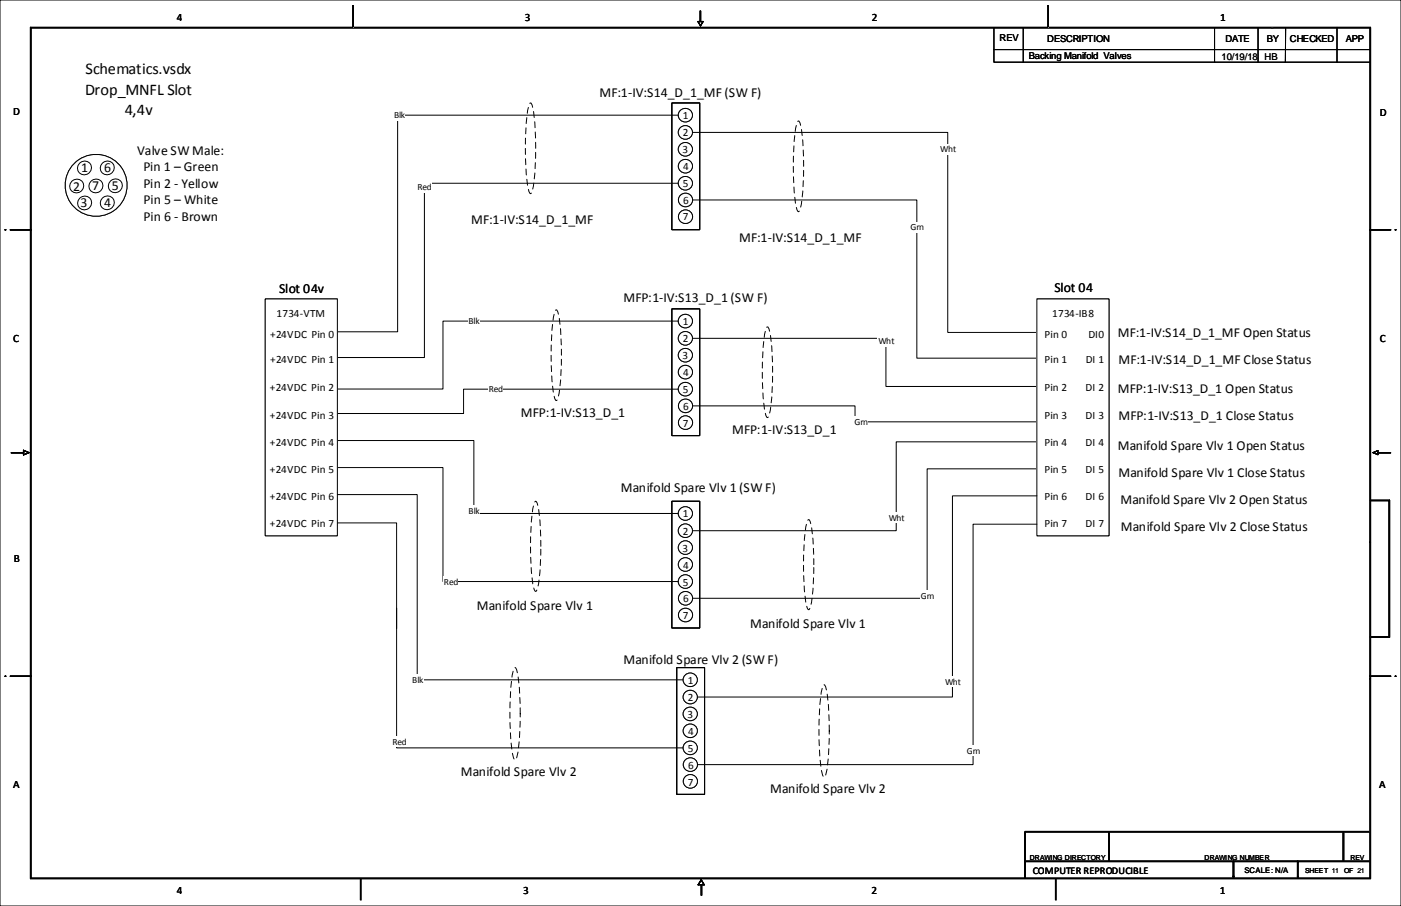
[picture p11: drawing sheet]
<svg xmlns="http://www.w3.org/2000/svg" width="432mm" height="279mm" viewBox="0 0 432 279" stroke-linecap="round" stroke-linejoin="round" font-family="sans-serif">
<path d="M0 0h431.8v279.4h-431.8zM207.1 154.6h8.6v39.1h-8.6z" fill="none" stroke="#000" stroke-width=".31"/>
<circle cx="211.3" cy="163.7" r="2.14" fill="#fff"/>
<circle cx="211.3" cy="163.7" r="2.14" fill="none" stroke="#000" stroke-width=".31"/>
<circle cx="211.3" cy="189.7" r="2.13" fill="#fff"/>
<circle cx="211.3" cy="189.7" r="2.13" fill="none" stroke="#000" stroke-width=".31"/>
<circle cx="211.3" cy="158.4" r="2.14" fill="#fff"/>
<circle cx="211.3" cy="158.4" r="2.14" fill="none" stroke="#000" stroke-width=".31"/>
<circle cx="211.3" cy="184.5" r="2.13" fill="#fff"/>
<circle cx="211.3" cy="184.5" r="2.13" fill="none" stroke="#000" stroke-width=".31"/>
<circle cx="211.3" cy="168.9" r="2.14" fill="#fff"/>
<circle cx="211.3" cy="168.9" r="2.14" fill="none" stroke="#000" stroke-width=".31"/>
<circle cx="211.3" cy="174.1" r="2.13" fill="#fff"/>
<circle cx="211.3" cy="174.1" r="2.13" fill="none" stroke="#000" stroke-width=".31"/>
<circle cx="211.3" cy="179.3" r="2.14" fill="#fff"/>
<g fill="none" stroke="#000" stroke-width=".31">
<path d="M207.1 154.6h8.6v39.1h-8.6z"/>
<circle cx="211.3" cy="179.3" r="2.14"/>
</g>
<circle cx="211.3" cy="163.7" r="2.14" fill="#fff"/>
<circle cx="211.3" cy="163.7" r="2.14" fill="none" stroke="#000" stroke-width=".31"/>
<circle cx="211.3" cy="189.7" r="2.13" fill="#fff"/>
<circle cx="211.3" cy="189.7" r="2.13" fill="none" stroke="#000" stroke-width=".31"/>
<circle cx="211.3" cy="158.4" r="2.14" fill="#fff"/>
<circle cx="211.3" cy="158.4" r="2.14" fill="none" stroke="#000" stroke-width=".31"/>
<circle cx="211.3" cy="184.5" r="2.13" fill="#fff"/>
<circle cx="211.3" cy="184.5" r="2.13" fill="none" stroke="#000" stroke-width=".31"/>
<circle cx="211.3" cy="168.9" r="2.14" fill="#fff"/>
<circle cx="211.3" cy="168.9" r="2.14" fill="none" stroke="#000" stroke-width=".31"/>
<circle cx="211.3" cy="174.1" r="2.13" fill="#fff"/>
<circle cx="211.3" cy="174.1" r="2.13" fill="none" stroke="#000" stroke-width=".31"/>
<circle cx="211.3" cy="179.3" r="2.14" fill="#fff"/>
<g fill="none" stroke="#000" stroke-width=".31">
<path d="M104 135.9h42v22.5h63.1"/>
<circle cx="211.3" cy="179.3" r="2.14"/>
</g>
<path d="M144.3 155.9h3.5v3.4h-3.5z" fill-rule="evenodd" fill="#fff"/>
<path d="M319.6 136.3h-43.4v27.4h-62.8" fill="none" stroke="#000" stroke-width=".31"/>
<path d="M273.8 158h4.9v3.4h-4.9z" fill-rule="evenodd" fill="#fff"/>
<path d="M319.6 144.6h-33.8v39.9h-72.3" fill="none" stroke="#000" stroke-width=".31"/>
<path d="M283.6 182.1h4.3v3.4h-4.3z" fill-rule="evenodd" fill="#fff"/>
<path d="M104 144.2h32.5v35.1h72.6" fill="none" stroke="#000" stroke-width=".31"/>
<path d="M136.7 177.7h4.4v3.3h-4.4z" fill-rule="evenodd" fill="#fff"/>
<path d="M207.1 95.2h8.6v39.1h-8.6z" fill="none" stroke="#000" stroke-width=".31"/>
<circle cx="211.3" cy="104.3" r="2.14" fill="#fff"/>
<circle cx="211.3" cy="104.3" r="2.14" fill="none" stroke="#000" stroke-width=".31"/>
<circle cx="211.3" cy="130.3" r="2.13" fill="#fff"/>
<circle cx="211.3" cy="130.3" r="2.13" fill="none" stroke="#000" stroke-width=".31"/>
<circle cx="211.3" cy="99" r="2.14" fill="#fff"/>
<circle cx="211.3" cy="99" r="2.14" fill="none" stroke="#000" stroke-width=".31"/>
<circle cx="211.3" cy="125.2" r="2.13" fill="#fff"/>
<circle cx="211.3" cy="125.2" r="2.13" fill="none" stroke="#000" stroke-width=".31"/>
<circle cx="211.3" cy="109.5" r="2.14" fill="#fff"/>
<circle cx="211.3" cy="109.5" r="2.14" fill="none" stroke="#000" stroke-width=".31"/>
<circle cx="211.3" cy="114.8" r="2.14" fill="#fff"/>
<circle cx="211.3" cy="114.8" r="2.14" fill="none" stroke="#000" stroke-width=".31"/>
<circle cx="211.3" cy="120" r="2.14" fill="#fff"/>
<g fill="none" stroke="#000" stroke-width=".31">
<path d="M207.1 95.2h8.6v39.1h-8.6z"/>
<circle cx="211.3" cy="120" r="2.14"/>
</g>
<circle cx="211.3" cy="104.3" r="2.14" fill="#fff"/>
<circle cx="211.3" cy="104.3" r="2.14" fill="none" stroke="#000" stroke-width=".31"/>
<circle cx="211.3" cy="130.3" r="2.13" fill="#fff"/>
<circle cx="211.3" cy="130.3" r="2.13" fill="none" stroke="#000" stroke-width=".31"/>
<circle cx="211.3" cy="99" r="2.14" fill="#fff"/>
<circle cx="211.3" cy="99" r="2.14" fill="none" stroke="#000" stroke-width=".31"/>
<circle cx="211.3" cy="125.2" r="2.13" fill="#fff"/>
<circle cx="211.3" cy="125.2" r="2.13" fill="none" stroke="#000" stroke-width=".31"/>
<circle cx="211.3" cy="109.5" r="2.14" fill="#fff"/>
<circle cx="211.3" cy="109.5" r="2.14" fill="none" stroke="#000" stroke-width=".31"/>
<circle cx="211.3" cy="114.8" r="2.14" fill="#fff"/>
<circle cx="211.3" cy="114.8" r="2.14" fill="none" stroke="#000" stroke-width=".31"/>
<circle cx="211.3" cy="120" r="2.14" fill="#fff"/>
<g fill="none" stroke="#000" stroke-width=".31">
<path d="M209.1 99h-72.6v21h-32.5"/>
<circle cx="211.3" cy="120" r="2.14"/>
</g>
<path d="M144.3 97.3h3.5v3.4h-3.5z" fill-rule="evenodd" fill="#fff"/>
<path d="M213.4 104.3h59.6v14.9h46.6" fill="none" stroke="#000" stroke-width=".31"/>
<path d="M270.6 103.5h4.9v3.4h-4.9z" fill-rule="evenodd" fill="#fff"/>
<path d="M213.5 125.2h50v4.9h56.1v-2.6" fill="none" stroke="#000" stroke-width=".31"/>
<path d="M263.2 128.4h4.3v3.4h-4.3z" fill-rule="evenodd" fill="#fff"/>
<path d="M209.1 120h-66.2v7.5h-38.9" fill="none" stroke="#000" stroke-width=".31"/>
<path d="M150.6 118.3h4.4v3.4h-4.4z" fill-rule="evenodd" fill="#fff"/>
<path d="M207.1 31.8h8.6v39h-8.6z" fill="none" stroke="#000" stroke-width=".31"/>
<circle cx="211.3" cy="40.8" r="2.14" fill="#fff"/>
<circle cx="211.3" cy="40.8" r="2.14" fill="none" stroke="#000" stroke-width=".31"/>
<circle cx="211.3" cy="66.8" r="2.13" fill="#fff"/>
<circle cx="211.3" cy="66.8" r="2.13" fill="none" stroke="#000" stroke-width=".31"/>
<circle cx="211.3" cy="35.5" r="2.14" fill="#fff"/>
<circle cx="211.3" cy="35.5" r="2.14" fill="none" stroke="#000" stroke-width=".31"/>
<circle cx="211.3" cy="61.7" r="2.13" fill="#fff"/>
<circle cx="211.3" cy="61.7" r="2.13" fill="none" stroke="#000" stroke-width=".31"/>
<circle cx="211.3" cy="46" r="2.14" fill="#fff"/>
<circle cx="211.3" cy="46" r="2.14" fill="none" stroke="#000" stroke-width=".31"/>
<circle cx="211.3" cy="51.3" r="2.14" fill="#fff"/>
<circle cx="211.3" cy="51.3" r="2.14" fill="none" stroke="#000" stroke-width=".31"/>
<circle cx="211.3" cy="56.5" r="2.14" fill="#fff"/>
<g fill="none" stroke="#000" stroke-width=".31">
<path d="M207.1 31.8h8.6v39h-8.6z"/>
<circle cx="211.3" cy="56.5" r="2.14"/>
</g>
<circle cx="211.3" cy="40.8" r="2.14" fill="#fff"/>
<circle cx="211.3" cy="40.8" r="2.14" fill="none" stroke="#000" stroke-width=".31"/>
<circle cx="211.3" cy="66.8" r="2.13" fill="#fff"/>
<circle cx="211.3" cy="66.8" r="2.13" fill="none" stroke="#000" stroke-width=".31"/>
<circle cx="211.3" cy="35.5" r="2.14" fill="#fff"/>
<circle cx="211.3" cy="35.5" r="2.14" fill="none" stroke="#000" stroke-width=".31"/>
<circle cx="211.3" cy="61.7" r="2.13" fill="#fff"/>
<circle cx="211.3" cy="61.7" r="2.13" fill="none" stroke="#000" stroke-width=".31"/>
<circle cx="211.3" cy="46" r="2.14" fill="#fff"/>
<circle cx="211.3" cy="46" r="2.14" fill="none" stroke="#000" stroke-width=".31"/>
<circle cx="211.3" cy="51.3" r="2.14" fill="#fff"/>
<circle cx="211.3" cy="51.3" r="2.14" fill="none" stroke="#000" stroke-width=".31"/>
<circle cx="211.3" cy="56.5" r="2.14" fill="#fff"/>
<g fill="none" stroke="#000" stroke-width=".31">
<path d="M209.1 35.5h-86.5v66.8h-18.6"/>
<circle cx="211.3" cy="56.5" r="2.14"/>
</g>
<path d="M121.4 33.8h3.4v3.4h-3.4z" fill-rule="evenodd" fill="#fff"/>
<path d="M213.4 40.8h78.7v61.7h27.5" fill="none" stroke="#000" stroke-width=".31"/>
<path d="M289.6 44.4h5v3.4h-5z" fill-rule="evenodd" fill="#fff"/>
<path d="M213.5 61.7h69.1v48.8h37" fill="none" stroke="#000" stroke-width=".31"/>
<path d="M280.5 68.3h4.2v3.4h-4.2z" fill-rule="evenodd" fill="#fff"/>
<path d="M209.1 56.5h-78.3v53.8h-26.8" fill="none" stroke="#000" stroke-width=".31"/>
<g fill="#fff">
<path d="M128.6 56h4.4v3.4h-4.4z" fill-rule="evenodd"/>
<path d="M81.8 92.2h22.2v73h-22.2z" fill-rule="evenodd"/>
</g>
<path d="M81.8 92.2h22.2v73h-22.2z" fill="none" stroke="#000" stroke-width=".31"/>
<path d="M81.8 92.2h22.2v73h-22.2z" fill-rule="evenodd" fill="#fff"/>
<path d="M81.8 92.2h22.2v73h-22.2z" fill="none" stroke="#000" stroke-width=".31"/>
<path d="M319.6 92.2h22.2v73h-22.2z" fill-rule="evenodd" fill="#fff"/>
<path d="M319.6 92.2h22.2v73h-22.2z" fill="none" stroke="#000" stroke-width=".31"/>
<path d="M319.6 92.2h22.2v73h-22.2z" fill-rule="evenodd" fill="#fff"/>
<path d="M319.6 92.2h22.2v73h-22.2zM208.6 205.9h8.6v39.1h-8.6z" fill="none" stroke="#000" stroke-width=".31"/>
<circle cx="212.8" cy="215" r="2.14" fill="#fff"/>
<circle cx="212.8" cy="215" r="2.14" fill="none" stroke="#000" stroke-width=".31"/>
<circle cx="212.8" cy="241" r="2.13" fill="#fff"/>
<circle cx="212.8" cy="241" r="2.13" fill="none" stroke="#000" stroke-width=".31"/>
<circle cx="212.8" cy="209.6" r="2.14" fill="#fff"/>
<circle cx="212.8" cy="209.6" r="2.14" fill="none" stroke="#000" stroke-width=".31"/>
<circle cx="212.8" cy="235.8" r="2.13" fill="#fff"/>
<circle cx="212.8" cy="235.8" r="2.13" fill="none" stroke="#000" stroke-width=".31"/>
<circle cx="212.8" cy="220.2" r="2.14" fill="#fff"/>
<circle cx="212.8" cy="220.2" r="2.14" fill="none" stroke="#000" stroke-width=".31"/>
<circle cx="212.8" cy="225.4" r="2.13" fill="#fff"/>
<circle cx="212.8" cy="225.4" r="2.13" fill="none" stroke="#000" stroke-width=".31"/>
<circle cx="212.8" cy="230.6" r="2.14" fill="#fff"/>
<g fill="none" stroke="#000" stroke-width=".31">
<path d="M208.6 205.9h8.6v39.1h-8.6z"/>
<circle cx="212.8" cy="230.6" r="2.14"/>
</g>
<circle cx="212.8" cy="215" r="2.14" fill="#fff"/>
<circle cx="212.8" cy="215" r="2.14" fill="none" stroke="#000" stroke-width=".31"/>
<circle cx="212.8" cy="241" r="2.13" fill="#fff"/>
<circle cx="212.8" cy="241" r="2.13" fill="none" stroke="#000" stroke-width=".31"/>
<circle cx="212.8" cy="209.6" r="2.14" fill="#fff"/>
<circle cx="212.8" cy="209.6" r="2.14" fill="none" stroke="#000" stroke-width=".31"/>
<circle cx="212.8" cy="235.8" r="2.13" fill="#fff"/>
<circle cx="212.8" cy="235.8" r="2.13" fill="none" stroke="#000" stroke-width=".31"/>
<circle cx="212.8" cy="220.2" r="2.14" fill="#fff"/>
<circle cx="212.8" cy="220.2" r="2.14" fill="none" stroke="#000" stroke-width=".31"/>
<circle cx="212.8" cy="225.4" r="2.13" fill="#fff"/>
<circle cx="212.8" cy="225.4" r="2.13" fill="none" stroke="#000" stroke-width=".31"/>
<circle cx="212.8" cy="230.6" r="2.14" fill="#fff"/>
<g fill="none" stroke="#000" stroke-width=".31">
<path d="M319.6 152.9h-26v62.1h-78.7"/>
<circle cx="212.8" cy="230.6" r="2.14"/>
</g>
<path d="M291.1 208.6h4.9v3.3h-4.9z" fill-rule="evenodd" fill="#fff"/>
<path d="M319.6 161.7h-19.7v74.1h-84.9" fill="none" stroke="#000" stroke-width=".31"/>
<path d="M297.8 229.7h4.2v3.4h-4.2z" fill-rule="evenodd" fill="#fff"/>
<path d="M104 152.5h24.6v57.1h82" fill="none" stroke="#000" stroke-width=".31"/>
<path d="M127 208h3.4v3.3h-3.4z" fill-rule="evenodd" fill="#fff"/>
<path d="M104 161.3h18.2v32.6M122.2 187.5v43.1h88.4" fill="none" stroke="#000" stroke-width=".31"/>
<g fill="#fff">
<path d="M120.9 227.1h4.4v3.4h-4.4z" fill-rule="evenodd"/>
<circle cx="29.6" cy="57.1" r="9.5"/>
</g>
<circle cx="29.6" cy="57.1" r="9.5" fill="none" stroke="#000" stroke-width=".31"/>
<circle cx="26" cy="51.8" r="2.14" fill="#fff"/>
<circle cx="26" cy="51.8" r="2.14" fill="none" stroke="#000" stroke-width=".31"/>
<circle cx="23.6" cy="57.4" r="2.14" fill="#fff"/>
<circle cx="23.6" cy="57.4" r="2.14" fill="none" stroke="#000" stroke-width=".31"/>
<circle cx="26" cy="62.6" r="2.14" fill="#fff"/>
<circle cx="26" cy="62.6" r="2.14" fill="none" stroke="#000" stroke-width=".31"/>
<circle cx="33.1" cy="62.5" r="2.14" fill="#fff"/>
<circle cx="33.1" cy="62.5" r="2.14" fill="none" stroke="#000" stroke-width=".31"/>
<circle cx="35.6" cy="57.3" r="2.13" fill="#fff"/>
<circle cx="35.6" cy="57.3" r="2.13" fill="none" stroke="#000" stroke-width=".31"/>
<circle cx="33.1" cy="51.8" r="2.14" fill="#fff"/>
<circle cx="33.1" cy="51.8" r="2.14" fill="none" stroke="#000" stroke-width=".31"/>
<circle cx="29.6" cy="57.3" r="2.14" fill="#fff"/>
<circle cx="29.6" cy="57.3" r="2.14" fill="none" stroke="#000" stroke-width=".31"/>
<circle cx="29.6" cy="57.1" r="9.5" fill="#fff"/>
<circle cx="29.6" cy="57.1" r="9.5" fill="none" stroke="#000" stroke-width=".31"/>
<circle cx="26" cy="51.8" r="2.14" fill="#fff"/>
<circle cx="26" cy="51.8" r="2.14" fill="none" stroke="#000" stroke-width=".31"/>
<circle cx="23.6" cy="57.4" r="2.14" fill="#fff"/>
<circle cx="23.6" cy="57.4" r="2.14" fill="none" stroke="#000" stroke-width=".31"/>
<circle cx="26" cy="62.6" r="2.14" fill="#fff"/>
<circle cx="26" cy="62.6" r="2.14" fill="none" stroke="#000" stroke-width=".31"/>
<circle cx="33.1" cy="62.5" r="2.14" fill="#fff"/>
<circle cx="33.1" cy="62.5" r="2.14" fill="none" stroke="#000" stroke-width=".31"/>
<circle cx="35.6" cy="57.3" r="2.13" fill="#fff"/>
<circle cx="35.6" cy="57.3" r="2.13" fill="none" stroke="#000" stroke-width=".31"/>
<circle cx="33.1" cy="51.8" r="2.14" fill="#fff"/>
<circle cx="33.1" cy="51.8" r="2.14" fill="none" stroke="#000" stroke-width=".31"/>
<circle cx="29.6" cy="57.3" r="2.14" fill="#fff"/>
<circle cx="29.6" cy="57.3" r="2.14" fill="none" stroke="#000" stroke-width=".31"/>
<path d="M9.4 8.4v262.6l.2-.2v-262.2zM9.4 8.4l.2 .2h412.6l.2-.2zM422.2 8.6v262.2l.2 .2v-262.6zM9.4 271h413l-.2-.2h-412.6z" fill-rule="evenodd" fill="#fff"/>
<path d="M9.4 8.4l.2 .2v262.2l-.2 .2zM9.4 8.4h413l-.2 .2h-412.6zM422.2 8.6l.2-.2v262.6l-.2-.2zM9.4 271l.2-.2h412.6l.2 .2z" fill="none" stroke="#000" stroke-width=".31"/>
<path d="M9.4 8.5h.1M9.4 8.6h.1M9.5 8.4h.1M9.5 8.6h.1M9.6 8.5h.1M9.5 8.5h.1" fill="none" stroke="#000" stroke-width=".31"/>
<path d="M3.2 208.5h6.3v.1h-6.3z" fill-rule="evenodd" fill="#fff"/>
<path d="M3.2 208.5h6.3v.1h-6.3z" fill="none" stroke="#000" stroke-width=".31"/>
<path d="M9.4 208.5h.1M9.4 208.6h.1M9.5 208.5h.1M9.5 208.6h.1M9.6 208.5h.1" fill="none" stroke="#000" stroke-width=".31"/>
<path d="M1.6 208.5h.1M1.6 208.6h.1M1.7 208.5h.1M1.7 208.6h.1M1.8 208.6h.1M1.8 208.5h.1" fill="none" stroke="#000" stroke-width=".31"/>
<path d="M3.2 70.8h6.3v.2h-6.3z" fill-rule="evenodd" fill="#fff"/>
<path d="M3.2 70.8h6.3v.2h-6.3z" fill="none" stroke="#000" stroke-width=".31"/>
<path d="M9.4 70.9h.1M9.5 70.8h.1M9.4 70.8h.1M9.5 71h.1M9.5 70.9h.1M9.6 70.9h.1" fill="none" stroke="#000" stroke-width=".31"/>
<path d="M1.6 70.9h.1M1.7 70.8h.1M1.6 70.8h.1M1.7 71h.1M1.8 70.9h.1M1.8 70.8h.1" fill="none" stroke="#000" stroke-width=".31"/>
<path d="M108.7 1.9h.2v6.5h-.2z" fill-rule="evenodd" fill="#fff"/>
<path d="M108.7 1.9h.2v6.5h-.2z" fill="none" stroke="#000" stroke-width=".31"/>
<path d="M108.7 1.9h.1M108.8 2h.1M108.8 1.8h.1M108.9 2h.1M108.9 1.9h.1M108.9 1.8h.1" fill="none" stroke="#000" stroke-width=".31"/>
<path d="M215.8 3.4h.2v3.2h-.2z" fill-rule="evenodd" fill="#fff"/>
<path d="M215.8 3.4h.2v3.2h-.2z" fill="none" stroke="#000" stroke-width=".31"/>
<path d="M216.6 6.7l-.7 1.3zM215.1 6.6h1.6zM215.1 6.6l.8 1.4z" fill-rule="evenodd" fill="#fff"/>
<path d="M215.1 6.6h1.6zM215.1 6.6l.8 1.4zM216.6 6.7l-.7 1.3z" fill="none" stroke="#000" stroke-width=".31"/>
<path d="M323 1.9h.1v6.5h-.1z" fill-rule="evenodd" fill="#fff"/>
<path d="M323 1.9h.1v6.5h-.1z" fill="none" stroke="#000" stroke-width=".31"/>
<path d="M323 1.9h.1M323 2h.1M323.1 1.8h.1M323 1.8h.1M323.1 2h.1M323.1 1.9h.1" fill="none" stroke="#000" stroke-width=".31"/>
<path d="M422.3 70.8h6.3v.2h-6.3z" fill-rule="evenodd" fill="#fff"/>
<path d="M422.3 70.8h6.3v.2h-6.3z" fill="none" stroke="#000" stroke-width=".31"/>
<path d="M422.2 70.9h.1M422.3 70.9h.1M422.3 70.8h.1M422.3 71h.1M422.4 70.9h.1M422.4 70.8h.1" fill="none" stroke="#000" stroke-width=".31"/>
<path d="M430 70.9h.1M430.1 70.8h.1M430 70.8h.1M430.1 71h.1M430.2 70.9h.1M430.2 70.8h.1" fill="none" stroke="#000" stroke-width=".31"/>
<path d="M422.3 208.5h6.3v.1h-6.3z" fill-rule="evenodd" fill="#fff"/>
<path d="M422.3 208.5h6.3v.1h-6.3z" fill="none" stroke="#000" stroke-width=".31"/>
<path d="M422.2 208.5h.1M422.3 208.6h.1M422.3 208.5h.1M422.4 208.6h.1M422.4 208.5h.1" fill="none" stroke="#000" stroke-width=".31"/>
<path d="M430 208.5h.1M430 208.6h.1M430.1 208.5h.1M430.1 208.6h.1M430.2 208.6h.1M430.2 208.5h.1" fill="none" stroke="#000" stroke-width=".31"/>
<path d="M422.4 196.4v.1h5.9l-.2-.1zM428.1 154.4v42l.2 .1v-42.2zM422.4 154.3v.1h5.7l.2-.1z" fill-rule="evenodd" fill="#fff"/>
<path d="M422.4 154.3h5.9l-.2 .1h-5.7zM428.1 154.4l.2-.1v42.2l-.2-.1zM422.4 196.4h5.7l.2 .1h-5.9z" fill="none" stroke="#000" stroke-width=".31"/>
<path d="M422.2 167.2h.1M422.3 167.3h.1M422.3 167.2h.1M422.4 167.3h.1M422.4 167.2h.1" fill="none" stroke="#000" stroke-width=".31"/>
<path d="M422.2 209.3h.1M422.3 209.4h.1M422.3 209.3h.1M422.4 209.4h.1M422.4 209.3h.1" fill="none" stroke="#000" stroke-width=".31"/>
<path d="M3.5 139.6h3.8v.1h-3.8z" fill-rule="evenodd" fill="#fff"/>
<path d="M3.5 139.6h3.8v.1h-3.8z" fill="none" stroke="#000" stroke-width=".31"/>
<path d="M7.2 138.8l1.8 .8zM7.2 138.8v1.5zM7.3 140.2l1.7-.6z" fill-rule="evenodd" fill="#fff"/>
<path d="M7.2 138.8l1.8 .8zM7.2 138.8v1.5zM7.3 140.2l1.7-.6z" fill="none" stroke="#000" stroke-width=".31"/>
<path d="M216.1 272.9h.2v3.2h-.2z" fill-rule="evenodd" fill="#fff"/>
<path d="M216.1 272.9h.2v3.2h-.2z" fill="none" stroke="#000" stroke-width=".31"/>
<path d="M216.1 271.3l-1 1.6zM215.1 272.9h2zM216.1 271.3l1 1.6z" fill-rule="evenodd" fill="#fff"/>
<path d="M215.1 272.9h2zM216.1 271.3l-1 1.6zM216.1 271.3l1 1.6z" fill="none" stroke="#000" stroke-width=".31"/>
<path d="M424.7 139.6h3.9v.1h-3.9z" fill-rule="evenodd" fill="#fff"/>
<path d="M424.7 139.6h3.9v.1h-3.9z" fill="none" stroke="#000" stroke-width=".31"/>
<path d="M423.1 139.6l1.6 .6zM424.7 138.9v1.3zM423.1 139.6l1.6-.7z" fill-rule="evenodd" fill="#fff"/>
<path d="M423.1 139.6l1.6 .6zM423.1 139.6l1.6-.7zM424.7 138.9v1.3z" fill="none" stroke="#000" stroke-width=".31"/>
<path d="M399.9 265.7h.2v5h-.2z" fill-rule="evenodd" fill="#fff"/>
<path d="M399.9 265.7h.2v5h-.2z" fill="none" stroke="#000" stroke-width=".31"/>
<path d="M399.9 265.7h.1M399.9 265.8h.1M400 265.6h.1M399.9 265.6h.1M400 265.8h.1M400.1 265.8h.1M400.1 265.7h.1M400.1 265.6h.1" fill="none" stroke="#000" stroke-width=".31"/>
<path d="M399.9 265.7h.1M399.9 270.3h.1M399.9 265.8h.1M400 265.6h.1M399.9 265.6h.1M400 270.3h.1M400 265.8h.1M400.1 265.8h.1M400.1 265.7h.1M400.1 265.6h.1M400.1 270.3h.1" fill="none" stroke="#000" stroke-width=".31"/>
<path d="M380.1 265.7h.2v5h-.2z" fill-rule="evenodd" fill="#fff"/>
<path d="M380.1 265.7h.2v5h-.2z" fill="none" stroke="#000" stroke-width=".31"/>
<path d="M380.1 265.7h.1M380.1 265.8h.1M380.2 265.6h.1M380.1 265.6h.1M380.2 265.8h.1M380.3 265.7h.1" fill="none" stroke="#000" stroke-width=".31"/>
<path d="M380.1 265.7h.1M380.1 265.8h.1M380.2 265.6h.1M380.1 265.6h.1M380.2 265.8h.1M380.3 265.7h.1" fill="none" stroke="#000" stroke-width=".31"/>
<path d="M380.1 270.2h.1M380.1 270.3h.1M380.2 270.1h.1M380.2 270.3h.1M380.3 270.2h.1M380.2 270.2h.1" fill="none" stroke="#000" stroke-width=".31"/>
<path d="M380.1 270.2h.1M380.1 270.3h.1M380.2 270.1h.1M380.2 270.3h.1M380.3 270.2h.1M380.2 270.2h.1" fill="none" stroke="#000" stroke-width=".31"/>
<path d="M315.8 256.4h106.3v.2h-106.3z" fill-rule="evenodd" fill="#fff"/>
<path d="M315.8 256.4h106.3v.2h-106.3z" fill="none" stroke="#000" stroke-width=".31"/>
<path d="M316 265.5h106.1v.2h-106.1z" fill-rule="evenodd" fill="#fff"/>
<path d="M316 265.5h106.1v.2h-106.1z" fill="none" stroke="#000" stroke-width=".31"/>
<path d="M341.7 256.6h.2v8.9h-.2z" fill-rule="evenodd" fill="#fff"/>
<path d="M341.7 256.6h.2v8.9h-.2z" fill="none" stroke="#000" stroke-width=".31"/>
<path d="M413.9 256.8h.3v8.7h-.3z" fill-rule="evenodd" fill="#fff"/>
<path d="M413.9 256.8h.3v8.7h-.3z" fill="none" stroke="#000" stroke-width=".31"/>
<path d="M392.1 8.6h.1M392.2 8.5h.1M392.1 8.5h.1M392.2 8.7h.1M392.2 8.6h.1M392.3 8.6h.1" fill="none" stroke="#00f" stroke-width=".31"/>
<path d="M392.1 8.6h.1M392.2 8.5h.1M392.1 8.5h.1M392.2 8.7h.1M392.2 8.6h.1M392.3 8.6h.1" fill="none" stroke="#00f" stroke-width=".31"/>
<path d="M306.3 8.7v6.6h116.1M306.3 15.3v3.9h115.9M315.4 8.5v10.7M374.3 8.5v10.7M387.7 8.6v10.6M396.2 8.5v10.7M412.1 8.4v10.8" fill="none" stroke="#000" stroke-width=".31"/>
<path d="M315.8 256.4h.2v14.4h-.2z" fill-rule="evenodd" fill="#fff"/>
<path d="M315.8 256.4h.2v14.4h-.2z" fill="none" stroke="#000" stroke-width=".31"/>
<path d="M9.4 8.4v262.6l.2-.2v-262.2zM9.4 8.4l.2 .2h412.6l.2-.2zM422.2 8.6v262.2l.2 .2v-262.6zM9.4 271h413l-.2-.2h-412.6z" fill-rule="evenodd" fill="#fff"/>
<path d="M9.4 8.4l.2 .2v262.2l-.2 .2zM9.4 8.4h413l-.2 .2h-412.6zM422.2 8.6l.2-.2v262.6l-.2-.2zM9.4 271l.2-.2h412.6l.2 .2z" fill="none" stroke="#000" stroke-width=".31"/>
<path d="M9.4 8.5h.1M9.4 8.6h.1M9.5 8.4h.1M9.5 8.6h.1M9.6 8.5h.1M9.5 8.5h.1" fill="none" stroke="#000" stroke-width=".31"/>
<path d="M3.2 208.5h6.3v.1h-6.3z" fill-rule="evenodd" fill="#fff"/>
<path d="M3.2 208.5h6.3v.1h-6.3z" fill="none" stroke="#000" stroke-width=".31"/>
<path d="M9.4 208.5h.1M9.4 208.6h.1M9.5 208.5h.1M9.5 208.6h.1M9.6 208.5h.1" fill="none" stroke="#000" stroke-width=".31"/>
<path d="M1.6 208.5h.1M1.6 208.6h.1M1.7 208.5h.1M1.7 208.6h.1M1.8 208.6h.1M1.8 208.5h.1" fill="none" stroke="#000" stroke-width=".31"/>
<path d="M3.2 70.8h6.3v.2h-6.3z" fill-rule="evenodd" fill="#fff"/>
<path d="M3.2 70.8h6.3v.2h-6.3z" fill="none" stroke="#000" stroke-width=".31"/>
<path d="M9.4 70.9h.1M9.5 70.8h.1M9.4 70.8h.1M9.5 71h.1M9.5 70.9h.1M9.6 70.9h.1" fill="none" stroke="#000" stroke-width=".31"/>
<path d="M1.6 70.9h.1M1.7 70.8h.1M1.6 70.8h.1M1.7 71h.1M1.8 70.9h.1M1.8 70.8h.1" fill="none" stroke="#000" stroke-width=".31"/>
<path d="M108.7 1.9h.2v6.5h-.2z" fill-rule="evenodd" fill="#fff"/>
<path d="M108.7 1.9h.2v6.5h-.2z" fill="none" stroke="#000" stroke-width=".31"/>
<path d="M108.7 1.9h.1M108.8 2h.1M108.8 1.8h.1M108.9 2h.1M108.9 1.9h.1M108.9 1.8h.1" fill="none" stroke="#000" stroke-width=".31"/>
<path d="M215.8 3.4h.2v3.2h-.2z" fill-rule="evenodd" fill="#fff"/>
<path d="M215.8 3.4h.2v3.2h-.2z" fill="none" stroke="#000" stroke-width=".31"/>
<path d="M216.6 6.7l-.7 1.3zM215.1 6.6h1.6zM215.1 6.6l.8 1.4z" fill-rule="evenodd" fill="#fff"/>
<path d="M215.1 6.6h1.6zM215.1 6.6l.8 1.4zM216.6 6.7l-.7 1.3z" fill="none" stroke="#000" stroke-width=".31"/>
<path d="M323 1.9h.1v6.5h-.1z" fill-rule="evenodd" fill="#fff"/>
<path d="M323 1.9h.1v6.5h-.1z" fill="none" stroke="#000" stroke-width=".31"/>
<path d="M323 1.9h.1M323 2h.1M323.1 1.8h.1M323 1.8h.1M323.1 2h.1M323.1 1.9h.1" fill="none" stroke="#000" stroke-width=".31"/>
<path d="M422.3 70.8h6.3v.2h-6.3z" fill-rule="evenodd" fill="#fff"/>
<path d="M422.3 70.8h6.3v.2h-6.3z" fill="none" stroke="#000" stroke-width=".31"/>
<path d="M422.2 70.9h.1M422.3 70.9h.1M422.3 70.8h.1M422.3 71h.1M422.4 70.9h.1M422.4 70.8h.1" fill="none" stroke="#000" stroke-width=".31"/>
<path d="M430 70.9h.1M430.1 70.8h.1M430 70.8h.1M430.1 71h.1M430.2 70.9h.1M430.2 70.8h.1" fill="none" stroke="#000" stroke-width=".31"/>
<path d="M422.3 208.5h6.3v.1h-6.3z" fill-rule="evenodd" fill="#fff"/>
<path d="M422.3 208.5h6.3v.1h-6.3z" fill="none" stroke="#000" stroke-width=".31"/>
<path d="M422.2 208.5h.1M422.3 208.6h.1M422.3 208.5h.1M422.4 208.6h.1M422.4 208.5h.1" fill="none" stroke="#000" stroke-width=".31"/>
<path d="M430 208.5h.1M430 208.6h.1M430.1 208.5h.1M430.1 208.6h.1M430.2 208.6h.1M430.2 208.5h.1" fill="none" stroke="#000" stroke-width=".31"/>
<path d="M422.4 196.4v.1h5.9l-.2-.1zM428.1 154.4v42l.2 .1v-42.2zM422.4 154.3v.1h5.7l.2-.1z" fill-rule="evenodd" fill="#fff"/>
<path d="M422.4 154.3h5.9l-.2 .1h-5.7zM428.1 154.4l.2-.1v42.2l-.2-.1zM422.4 196.4h5.7l.2 .1h-5.9z" fill="none" stroke="#000" stroke-width=".31"/>
<path d="M422.2 167.2h.1M422.3 167.3h.1M422.3 167.2h.1M422.4 167.3h.1M422.4 167.2h.1" fill="none" stroke="#000" stroke-width=".31"/>
<path d="M422.2 209.3h.1M422.3 209.4h.1M422.3 209.3h.1M422.4 209.4h.1M422.4 209.3h.1" fill="none" stroke="#000" stroke-width=".31"/>
<path d="M3.5 139.6h3.8v.1h-3.8z" fill-rule="evenodd" fill="#fff"/>
<path d="M3.5 139.6h3.8v.1h-3.8z" fill="none" stroke="#000" stroke-width=".31"/>
<path d="M7.2 138.8l1.8 .8zM7.2 138.8v1.5zM7.3 140.2l1.7-.6z" fill-rule="evenodd" fill="#fff"/>
<path d="M7.2 138.8l1.8 .8zM7.2 138.8v1.5zM7.3 140.2l1.7-.6z" fill="none" stroke="#000" stroke-width=".31"/>
<path d="M216.1 272.9h.2v3.2h-.2z" fill-rule="evenodd" fill="#fff"/>
<path d="M216.1 272.9h.2v3.2h-.2z" fill="none" stroke="#000" stroke-width=".31"/>
<path d="M216.1 271.3l-1 1.6zM215.1 272.9h2zM216.1 271.3l1 1.6z" fill-rule="evenodd" fill="#fff"/>
<path d="M215.1 272.9h2zM216.1 271.3l-1 1.6zM216.1 271.3l1 1.6z" fill="none" stroke="#000" stroke-width=".31"/>
<path d="M424.7 139.6h3.9v.1h-3.9z" fill-rule="evenodd" fill="#fff"/>
<path d="M424.7 139.6h3.9v.1h-3.9z" fill="none" stroke="#000" stroke-width=".31"/>
<path d="M423.1 139.6l1.6 .6zM424.7 138.9v1.3zM423.1 139.6l1.6-.7z" fill-rule="evenodd" fill="#fff"/>
<path d="M423.1 139.6l1.6 .6zM423.1 139.6l1.6-.7zM424.7 138.9v1.3z" fill="none" stroke="#000" stroke-width=".31"/>
<path d="M399.9 265.7h.2v5h-.2z" fill-rule="evenodd" fill="#fff"/>
<path d="M399.9 265.7h.2v5h-.2z" fill="none" stroke="#000" stroke-width=".31"/>
<path d="M399.9 265.7h.1M399.9 270.3h.1M399.9 265.8h.1M400 265.6h.1M399.9 265.6h.1M400 270.3h.1M400 265.8h.1M400.1 265.8h.1M400.1 265.7h.1M400.1 265.6h.1M400.1 270.3h.1" fill="none" stroke="#000" stroke-width=".31"/>
<path d="M380.1 265.7h.2v5h-.2z" fill-rule="evenodd" fill="#fff"/>
<path d="M380.1 265.7h.2v5h-.2z" fill="none" stroke="#000" stroke-width=".31"/>
<path d="M380.1 265.7h.1M380.1 265.8h.1M380.2 265.6h.1M380.1 265.6h.1M380.2 265.8h.1M380.3 265.7h.1" fill="none" stroke="#000" stroke-width=".31"/>
<path d="M380.1 270.2h.1M380.1 270.3h.1M380.2 270.1h.1M380.2 270.3h.1M380.3 270.2h.1M380.2 270.2h.1" fill="none" stroke="#000" stroke-width=".31"/>
<path d="M315.8 256.4h106.3v.2h-106.3z" fill-rule="evenodd" fill="#fff"/>
<path d="M315.8 256.4h106.3v.2h-106.3z" fill="none" stroke="#000" stroke-width=".31"/>
<path d="M316 265.5h106.1v.2h-106.1z" fill-rule="evenodd" fill="#fff"/>
<path d="M316 265.5h106.1v.2h-106.1z" fill="none" stroke="#000" stroke-width=".31"/>
<path d="M341.7 256.6h.2v8.9h-.2z" fill-rule="evenodd" fill="#fff"/>
<path d="M341.7 256.6h.2v8.9h-.2z" fill="none" stroke="#000" stroke-width=".31"/>
<path d="M413.9 256.8h.3v8.7h-.3z" fill-rule="evenodd" fill="#fff"/>
<path d="M413.9 256.8h.3v8.7h-.3z" fill="none" stroke="#000" stroke-width=".31"/>
<path d="M392.1 8.6h.1M392.2 8.5h.1M392.1 8.5h.1M392.2 8.7h.1M392.2 8.6h.1M392.3 8.6h.1" fill="none" stroke="#00f" stroke-width=".31"/>
<path d="M306.3 8.7v6.6h116.1M306.3 15.3v3.9h115.9M315.4 8.5v10.7M374.3 8.5v10.7M387.7 8.6v10.6M396.2 8.5v10.7M412.1 8.4v10.8" fill="none" stroke="#000" stroke-width=".31"/>
<path d="M315.8 256.4h.2v14.4h-.2z" fill-rule="evenodd" fill="#fff"/>
<path d="M315.8 256.4h.2v14.4h-.2z" fill="none" stroke="#000" stroke-width=".31"/>
<g fill="#fff">
<path d="M22.1 16.6h41.2v9.5h-41.2z" fill-rule="evenodd"/>
<path d="M22.1 26.1h41.2v9.5h-41.2z" fill-rule="evenodd"/>
<path d="M111.1 271.1h.2v6.5h-.2z" fill-rule="evenodd"/>
</g>
<path d="M111.1 271.1h.2v6.5h-.2z" fill="none" stroke="#000" stroke-width=".31"/>
<path d="M325.3 271.1h.2v6.5h-.2z" fill-rule="evenodd" fill="#fff"/>
<path d="M325.3 271.1h.2v6.5h-.2z" fill="none" stroke="#000" stroke-width=".31"/>
<path d="M9.4 8.4v262.6l.2-.2v-262.2zM9.4 8.4l.2 .2h412.6l.2-.2zM422.2 8.6v262.2l.2 .2v-262.6zM9.4 271h413l-.2-.2h-412.6z" fill-rule="evenodd" fill="#fff"/>
<path d="M9.4 8.4l.2 .2v262.2l-.2 .2zM9.4 8.4h413l-.2 .2h-412.6zM422.2 8.6l.2-.2v262.6l-.2-.2zM9.4 271l.2-.2h412.6l.2 .2z" fill="none" stroke="#000" stroke-width=".31"/>
<path d="M9.4 8.5h.1M9.4 8.6h.1M9.5 8.4h.1M9.5 8.6h.1M9.6 8.5h.1M9.5 8.5h.1" fill="none" stroke="#000" stroke-width=".31"/>
<path d="M3.2 208.5h6.3v.1h-6.3z" fill-rule="evenodd" fill="#fff"/>
<path d="M3.2 208.5h6.3v.1h-6.3z" fill="none" stroke="#000" stroke-width=".31"/>
<path d="M9.4 208.5h.1M9.4 208.6h.1M9.5 208.5h.1M9.5 208.6h.1M9.6 208.5h.1" fill="none" stroke="#000" stroke-width=".31"/>
<path d="M1.6 208.5h.1M1.6 208.6h.1M1.7 208.5h.1M1.7 208.6h.1M1.8 208.6h.1M1.8 208.5h.1" fill="none" stroke="#000" stroke-width=".31"/>
<path d="M3.2 70.8h6.3v.2h-6.3z" fill-rule="evenodd" fill="#fff"/>
<path d="M3.2 70.8h6.3v.2h-6.3z" fill="none" stroke="#000" stroke-width=".31"/>
<path d="M9.4 70.9h.1M9.5 70.8h.1M9.4 70.8h.1M9.5 71h.1M9.5 70.9h.1M9.6 70.9h.1" fill="none" stroke="#000" stroke-width=".31"/>
<path d="M1.6 70.9h.1M1.7 70.8h.1M1.6 70.8h.1M1.7 71h.1M1.8 70.9h.1M1.8 70.8h.1" fill="none" stroke="#000" stroke-width=".31"/>
<path d="M108.7 1.9h.2v6.5h-.2z" fill-rule="evenodd" fill="#fff"/>
<path d="M108.7 1.9h.2v6.5h-.2z" fill="none" stroke="#000" stroke-width=".31"/>
<path d="M108.7 1.9h.1M108.8 2h.1M108.8 1.8h.1M108.9 2h.1M108.9 1.9h.1M108.9 1.8h.1" fill="none" stroke="#000" stroke-width=".31"/>
<path d="M215.8 3.4h.2v3.2h-.2z" fill-rule="evenodd" fill="#fff"/>
<path d="M215.8 3.4h.2v3.2h-.2z" fill="none" stroke="#000" stroke-width=".31"/>
<path d="M216.6 6.7l-.7 1.3zM215.1 6.6h1.6zM215.1 6.6l.8 1.4z" fill-rule="evenodd" fill="#fff"/>
<path d="M215.1 6.6h1.6zM215.1 6.6l.8 1.4zM216.6 6.7l-.7 1.3z" fill="none" stroke="#000" stroke-width=".31"/>
<path d="M323 1.9h.1v6.5h-.1z" fill-rule="evenodd" fill="#fff"/>
<path d="M323 1.9h.1v6.5h-.1z" fill="none" stroke="#000" stroke-width=".31"/>
<path d="M323 1.9h.1M323 2h.1M323.1 1.8h.1M323 1.8h.1M323.1 2h.1M323.1 1.9h.1" fill="none" stroke="#000" stroke-width=".31"/>
<path d="M422.3 70.8h6.3v.2h-6.3z" fill-rule="evenodd" fill="#fff"/>
<path d="M422.3 70.8h6.3v.2h-6.3z" fill="none" stroke="#000" stroke-width=".31"/>
<path d="M422.2 70.9h.1M422.3 70.9h.1M422.3 70.8h.1M422.3 71h.1M422.4 70.9h.1M422.4 70.8h.1" fill="none" stroke="#000" stroke-width=".31"/>
<path d="M430 70.9h.1M430.1 70.8h.1M430 70.8h.1M430.1 71h.1M430.2 70.9h.1M430.2 70.8h.1" fill="none" stroke="#000" stroke-width=".31"/>
<path d="M422.3 208.5h6.3v.1h-6.3z" fill-rule="evenodd" fill="#fff"/>
<path d="M422.3 208.5h6.3v.1h-6.3z" fill="none" stroke="#000" stroke-width=".31"/>
<path d="M422.2 208.5h.1M422.3 208.6h.1M422.3 208.5h.1M422.4 208.6h.1M422.4 208.5h.1" fill="none" stroke="#000" stroke-width=".31"/>
<path d="M430 208.5h.1M430 208.6h.1M430.1 208.5h.1M430.1 208.6h.1M430.2 208.6h.1M430.2 208.5h.1" fill="none" stroke="#000" stroke-width=".31"/>
<path d="M422.4 196.4v.1h5.9l-.2-.1zM428.1 154.4v42l.2 .1v-42.2zM422.4 154.3v.1h5.7l.2-.1z" fill-rule="evenodd" fill="#fff"/>
<path d="M422.4 154.3h5.9l-.2 .1h-5.7zM428.1 154.4l.2-.1v42.2l-.2-.1zM422.4 196.4h5.7l.2 .1h-5.9z" fill="none" stroke="#000" stroke-width=".31"/>
<path d="M422.2 167.2h.1M422.3 167.3h.1M422.3 167.2h.1M422.4 167.3h.1M422.4 167.2h.1" fill="none" stroke="#000" stroke-width=".31"/>
<path d="M422.2 209.3h.1M422.3 209.4h.1M422.3 209.3h.1M422.4 209.4h.1M422.4 209.3h.1" fill="none" stroke="#000" stroke-width=".31"/>
<path d="M3.5 139.6h3.8v.1h-3.8z" fill-rule="evenodd" fill="#fff"/>
<path d="M3.5 139.6h3.8v.1h-3.8z" fill="none" stroke="#000" stroke-width=".31"/>
<path d="M7.2 138.8l1.8 .8zM7.2 138.8v1.5zM7.3 140.2l1.7-.6z" fill-rule="evenodd" fill="#fff"/>
<path d="M7.2 138.8l1.8 .8zM7.2 138.8v1.5zM7.3 140.2l1.7-.6z" fill="none" stroke="#000" stroke-width=".31"/>
<path d="M216.1 272.9h.2v3.2h-.2z" fill-rule="evenodd" fill="#fff"/>
<path d="M216.1 272.9h.2v3.2h-.2z" fill="none" stroke="#000" stroke-width=".31"/>
<path d="M216.1 271.3l-1 1.6zM215.1 272.9h2zM216.1 271.3l1 1.6z" fill-rule="evenodd" fill="#fff"/>
<path d="M215.1 272.9h2zM216.1 271.3l-1 1.6zM216.1 271.3l1 1.6z" fill="none" stroke="#000" stroke-width=".31"/>
<path d="M424.7 139.6h3.9v.1h-3.9z" fill-rule="evenodd" fill="#fff"/>
<path d="M424.7 139.6h3.9v.1h-3.9z" fill="none" stroke="#000" stroke-width=".31"/>
<path d="M423.1 139.6l1.6 .6zM424.7 138.9v1.3zM423.1 139.6l1.6-.7z" fill-rule="evenodd" fill="#fff"/>
<path d="M423.1 139.6l1.6 .6zM423.1 139.6l1.6-.7zM424.7 138.9v1.3z" fill="none" stroke="#000" stroke-width=".31"/>
<path d="M399.9 265.7h.2v5h-.2z" fill-rule="evenodd" fill="#fff"/>
<path d="M399.9 265.7h.2v5h-.2z" fill="none" stroke="#000" stroke-width=".31"/>
<path d="M399.9 265.7h.1M399.9 270.3h.1M399.9 265.8h.1M400 265.6h.1M399.9 265.6h.1M400 270.3h.1M400 265.8h.1M400.1 265.8h.1M400.1 265.7h.1M400.1 265.6h.1M400.1 270.3h.1" fill="none" stroke="#000" stroke-width=".31"/>
<path d="M380.1 265.7h.2v5h-.2z" fill-rule="evenodd" fill="#fff"/>
<path d="M380.1 265.7h.2v5h-.2z" fill="none" stroke="#000" stroke-width=".31"/>
<path d="M380.1 265.7h.1M380.1 265.8h.1M380.2 265.6h.1M380.1 265.6h.1M380.2 265.8h.1M380.3 265.7h.1" fill="none" stroke="#000" stroke-width=".31"/>
<path d="M380.1 270.2h.1M380.1 270.3h.1M380.2 270.1h.1M380.2 270.3h.1M380.3 270.2h.1M380.2 270.2h.1" fill="none" stroke="#000" stroke-width=".31"/>
<path d="M315.8 256.4h106.3v.2h-106.3z" fill-rule="evenodd" fill="#fff"/>
<path d="M315.8 256.4h106.3v.2h-106.3z" fill="none" stroke="#000" stroke-width=".31"/>
<path d="M316 265.5h106.1v.2h-106.1z" fill-rule="evenodd" fill="#fff"/>
<path d="M316 265.5h106.1v.2h-106.1z" fill="none" stroke="#000" stroke-width=".31"/>
<path d="M341.7 256.6h.2v8.9h-.2z" fill-rule="evenodd" fill="#fff"/>
<path d="M341.7 256.6h.2v8.9h-.2z" fill="none" stroke="#000" stroke-width=".31"/>
<path d="M413.9 256.8h.3v8.7h-.3z" fill-rule="evenodd" fill="#fff"/>
<path d="M413.9 256.8h.3v8.7h-.3z" fill="none" stroke="#000" stroke-width=".31"/>
<path d="M392.1 8.6h.1M392.2 8.5h.1M392.1 8.5h.1M392.2 8.7h.1M392.2 8.6h.1M392.3 8.6h.1" fill="none" stroke="#00f" stroke-width=".31"/>
<path d="M306.3 8.7v6.6h116.1M306.3 15.3v3.9h115.9M315.4 8.5v10.7M374.3 8.5v10.7M387.7 8.6v10.6M396.2 8.5v10.7M412.1 8.4v10.8" fill="none" stroke="#000" stroke-width=".31"/>
<path d="M315.8 256.4h.2v14.4h-.2z" fill-rule="evenodd" fill="#fff"/>
<path d="M315.8 256.4h.2v14.4h-.2z" fill="none" stroke="#000" stroke-width=".31"/>
<g fill="#fff">
<path d="M22.1 16.6h41.2v9.5h-41.2z" fill-rule="evenodd"/>
<path d="M22.1 26.1h41.2v9.5h-41.2z" fill-rule="evenodd"/>
<path d="M111.1 271.1h.2v6.5h-.2z" fill-rule="evenodd"/>
</g>
<path d="M111.1 271.1h.2v6.5h-.2z" fill="none" stroke="#000" stroke-width=".31"/>
<path d="M325.3 271.1h.2v6.5h-.2z" fill-rule="evenodd" fill="#fff"/>
<path d="M325.3 271.1h.2v6.5h-.2z" fill="none" stroke="#000" stroke-width=".31"/>
<path d="M163.3 31.9l.2-.1a6.3 6.3 0 0 1 1.1 4l.5 8a62.4 62.4 0 0 1-1.2 15.4l-.4 .5-.2-.1a35.9 35.9 0 0 1-1.4-12 62.4 62.4 0 0 1 1.2-15.4zM245.9 37.4l.2-.1a6.3 6.3 0 0 1 1.1 4.1l.5 8a62.4 62.4 0 0 1-1.2 15.4l-.4 .5-.2-.1a35.9 35.9 0 0 1-1.4-12 62.4 62.4 0 0 1 1.2-15.4zM171.2 95.7l.2-.1a6.3 6.3 0 0 1 1.2 4.1l.4 7.9a62.4 62.4 0 0 1-1.1 15.4l-.5 .5a6.3 6.3 0 0 1-1.1-4.1l-.4-8a62.4 62.4 0 0 1 1.1-15.3zM236.3 100.9l.2-.1a6.3 6.3 0 0 1 1.2 4.1l.4 8a62.4 62.4 0 0 1-1.1 15.4l-.5 .5-.2-.1a35.9 35.9 0 0 1-1.3-12 62.4 62.4 0 0 1 1.1-15.4zM164.9 154.7h.4a35.4 35.4 0 0 1 1.4 11.9 61.6 61.6 0 0 1-1.2 15.3l-.4 .5-.2-.2a35.4 35.4 0 0 1-1.4-11.8 61.6 61.6 0 0 1 1.2-15.3zM249 160.4h.5a35.4 35.4 0 0 1 1.3 11.8 61.6 61.6 0 0 1-1.1 15.3l-.5 .5-.2-.1a35.5 35.5 0 0 1-1.3-11.9 61.6 61.6 0 0 1 1.1-15.3zM158.5 206l.2-.1a6.5 6.5 0 0 1 1.2 4.2l.4 8.1a64.7 64.7 0 0 1-1.1 15.7l-.5 .5a6.5 6.5 0 0 1-1.1-4.2l-.4-8.1a64.7 64.7 0 0 1 1.1-15.7zM253.8 211.3l.2-.1a6.5 6.5 0 0 1 1.1 4.1l.5 8.2a64.7 64.7 0 0 1-1.2 15.7l-.4 .5a6.5 6.5 0 0 1-1.1-4.2l-.5-8.1a64.7 64.7 0 0 1 1.2-15.7z" fill="none" stroke="#000" stroke-width=".31" stroke-dasharray="1.9 1.3"/>
<g font-size="5">
<text x="26.4" y="22.9">Schematics.vsdx</text>
<text x="26.2" y="29.4">Drop_MNFL Slot</text>
<text x="38.5" y="35.3">4,4v</text>
</g>
<g font-size="4.2">
<text x="184.8" y="30">MF:1-IV:S14_D_1_MF (SW F)</text>
<text x="42.3" y="47.7">Valve SW Male:</text>
<text x="25" y="53">1</text>
<text x="32.1" y="53.2">6</text>
<text x="44.2" y="52.8">Pin 1 – Green</text>
<text x="22.6" y="58.8">2</text>
<text x="28.4" y="58.7">7</text>
<text x="34.5" y="58.7">5</text>
<text x="44.2" y="57.9">Pin 2 - Yellow</text>
<text x="24.8" y="64">3</text>
<text x="32.1" y="63.9">4</text>
<text x="44.2" y="62.9">Pin 5 – White</text>
<text x="44.3" y="68">Pin 6 - Brown</text>
<text x="145.2" y="69">MF:1-IV:S14_D_1_MF</text>
<text x="227.8" y="74.5">MF:1-IV:S14_D_1_MF</text>
<text x="86.1" y="90.4">Slot 04v</text>
<text x="192.1" y="93.1">MFP:1-IV:S13_D_1 (SW F)</text>
<text x="325" y="90">Slot 04</text>
<text x="344.5" y="104">MF:1-IV:S14_D_1_MF Open Status</text>
<text x="344.7" y="112.4">MF:1-IV:S14_D_1_MF Close Status</text>
<text x="344.5" y="121.2">MFP:1-IV:S13_D_1 Open Status</text>
<text x="160.5" y="128.6">MFP:1-IV:S13_D_1</text>
<text x="344.7" y="129.6">MFP:1-IV:S13_D_1 Close Status</text>
<text x="225.6" y="133.9">MFP:1-IV:S13_D_1</text>
<text x="344.5" y="138.6">Manifold Spare Vlv 1 Open Status</text>
<text x="344.7" y="147">Manifold Spare Vlv 1 Close Status</text>
<text x="191.4" y="151.8">Manifold Spare Vlv 1 (SW F)</text>
<text x="345.3" y="155.3">Manifold Spare Vlv 2 Open Status</text>
<text x="345.5" y="163.7">Manifold Spare Vlv 2 Close Status</text>
<text x="147" y="188">Manifold Spare Vlv 1</text>
<text x="231.2" y="193.7">Manifold Spare Vlv 1</text>
<text x="192.1" y="204.7">Manifold Spare Vlv 2 (SW F)</text>
<text x="142" y="239.2">Manifold Spare Vlv 2</text>
<text x="237.3" y="244.5">Manifold Spare Vlv 2</text>
</g>
<g font-size="3.4">
<text x="54.5" y="6.4">4</text>
<text x="161.7" y="6.4">3</text>
<text x="268.7" y="6.4">2</text>
<text x="376.1" y="6.4">1</text>
<text x="4" y="35.5">D</text>
<text x="425.3" y="35.8">D</text>
<text x="210.5" y="36.6">1</text>
<text x="210.5" y="42">2</text>
<text x="210.4" y="47.2">3</text>
<text x="210.5" y="52.5">4</text>
<text x="210.4" y="57.7">5</text>
<text x="210.5" y="62.8">6</text>
<text x="210.5" y="68">7</text>
<text x="85.3" y="97.8">1734-VTM</text>
<text x="210.5" y="100.1">1</text>
<text x="324.3" y="97.8">1734-IB8</text>
<text x="4" y="105.6">C</text>
<text x="83.3" y="104.1">+24VDC Pin 0</text>
<text x="210.5" y="105.5">2</text>
<text x="321.9" y="104.1">Pin 0</text>
<text x="335.4" y="104.1">DI0</text>
<text x="425.3" y="105.6">C</text>
<text x="83.3" y="112.1">+24VDC Pin 1</text>
<text x="210.4" y="110.7">3</text>
<text x="321.9" y="112.1">Pin 1</text>
<text x="334.6" y="112.1">DI 1</text>
<text x="210.5" y="116.1">4</text>
<text x="83.2" y="120.7">+24VDC Pin 2</text>
<text x="210.4" y="121.2">5</text>
<text x="321.9" y="120.7">Pin 2</text>
<text x="334.6" y="120.7">DI 2</text>
<text x="83.2" y="129.1">+24VDC Pin 3</text>
<text x="210.5" y="131.6">7</text>
<text x="210.5" y="126.4">6</text>
<text x="321.9" y="129.1">Pin 3</text>
<text x="334.6" y="129.1">DI 3</text>
<text x="83.2" y="137.5">+24VDC Pin 4</text>
<text x="321.9" y="137.5">Pin 4</text>
<text x="334.6" y="137.5">DI 4</text>
<text x="83.2" y="145.9">+24VDC Pin 5</text>
<text x="321.9" y="145.9">Pin 5</text>
<text x="334.6" y="145.9">DI 5</text>
<text x="83.2" y="154.3">+24VDC Pin 6</text>
<text x="321.9" y="154.3">Pin 6</text>
<text x="334.6" y="154.3">DI 6</text>
<text x="210.5" y="159.5">1</text>
<text x="83.2" y="162.7">+24VDC Pin 7</text>
<text x="210.5" y="164.9">2</text>
<text x="321.9" y="162.7">Pin 7</text>
<text x="334.6" y="162.7">DI 7</text>
<text x="4.2" y="173.3">B</text>
<text x="210.4" y="170.1">3</text>
<text x="210.5" y="175.5">4</text>
<text x="210.4" y="180.6">5</text>
<text x="210.5" y="185.8">6</text>
<text x="210.5" y="191">7</text>
<text x="212" y="210.9">1</text>
<text x="211.9" y="221.5">3</text>
<text x="212" y="216.3">2</text>
<text x="212" y="226.8">4</text>
<text x="211.9" y="232">5</text>
<text x="212" y="237.1">6</text>
<text x="4" y="243">A</text>
<text x="212" y="242.3">7</text>
<text x="425.1" y="243">A</text>
<text x="54.5" y="275.6">4</text>
<text x="161.3" y="275.6">3</text>
<text x="268.6" y="275.6">2</text>
<text x="376" y="275.6">1</text>
</g>
<text font-size="3.2" x="318.3" y="269.7">COMPUTER REPRODUCIBLE</text>
<g font-size="2.9">
<text x="308.1" y="12.7">REV</text>
<text x="322.8" y="13.1">DESCRIPTION</text>
<text x="377.7" y="12.8">DATE</text>
<text x="390.4" y="13.1">BY</text>
<text x="397.5" y="13.1">CHECKED</text>
<text x="414.8" y="13">APP</text>
<text x="317.1" y="18.1">Backing Manifold Valves</text>
<text x="376.5" y="18.5">10/19/18</text>
<text x="389.7" y="18.5">HB</text>
<text x="121.5" y="36.4">Blk</text>
<text x="289.8" y="47">Wht</text>
<text x="128.7" y="58.6">Red</text>
<text x="280.6" y="70.9">Grn</text>
<text x="144.4" y="100">Blk</text>
<text x="270.7" y="106.2">Wht</text>
<text x="150.6" y="121">Red</text>
<text x="263.4" y="131.1">Grn</text>
<text x="144.4" y="158.6">Blk</text>
<text x="273.9" y="160.7">Wht</text>
<text x="136.8" y="180.4">Red</text>
<text x="283.8" y="184.8">Grn</text>
<text x="127.1" y="210.7">Blk</text>
<text x="291.3" y="211.3">Wht</text>
<text x="121" y="229.9">Red</text>
<text x="298" y="232.4">Grn</text>
</g>
<text font-size="2.4" x="383.5" y="269.3">SCALE: N/A</text>
<g font-size="2.1">
<text x="317.4" y="265.2">DRAWING DIRECTORY</text>
<text x="371.3" y="265.3">DRAWING NUMBER</text>
<text x="402.3" y="269.2">SHEET 11</text>
<text x="402.3" y="269.2">SHEET</text>
<text x="414.2" y="269.2">OF 21</text>
<text x="414.2" y="269.2">OF</text>
<text x="416.2" y="265.3">REV</text>
</g>
</svg>
